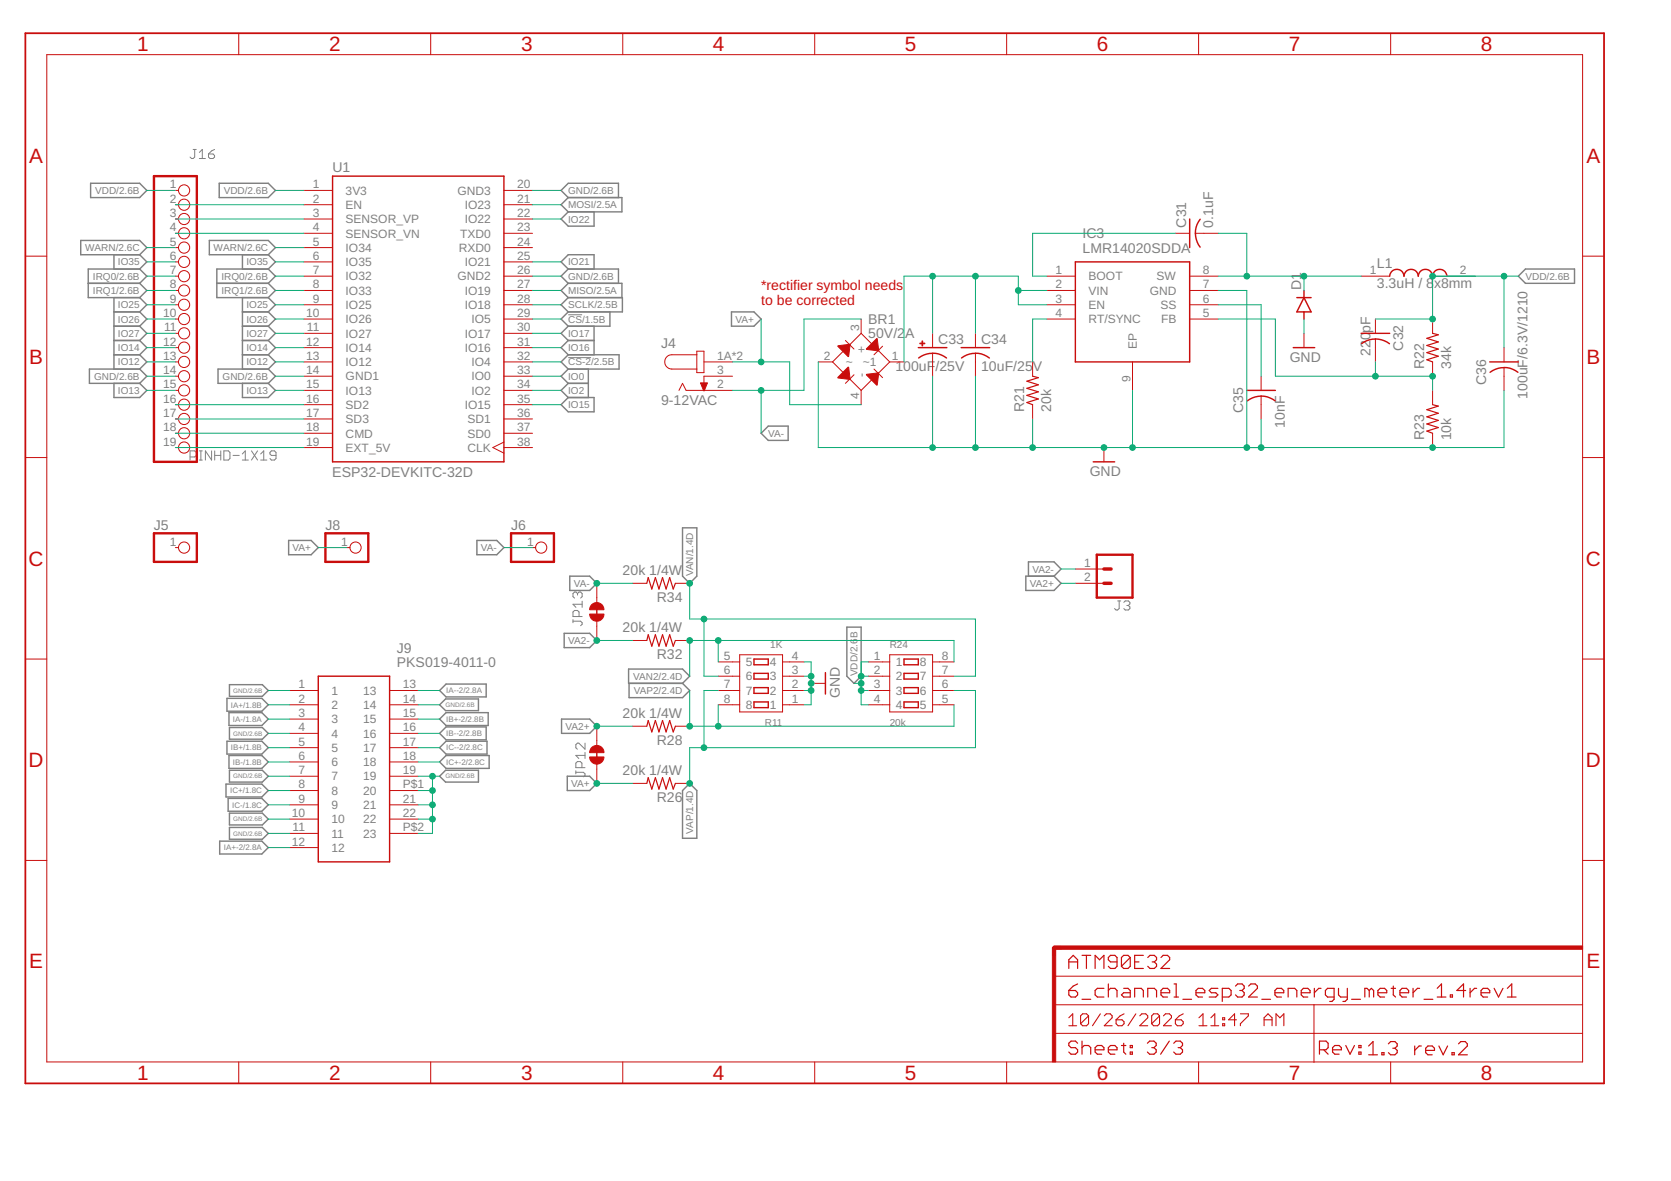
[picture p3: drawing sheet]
<svg xmlns="http://www.w3.org/2000/svg" width="297mm" height="210mm" viewBox="0 0 297 210" stroke-linecap="round" stroke-linejoin="round" font-family="sans-serif">
<g fill="none" stroke="#808080" stroke-width=".18">
<path d="M34.3 26.6h.6M34.6 26.6v1.3l-.3 .3h-.2l-.3-.3M35.4 28.2h1.1M35.4 27.1l.6-.5v1.6M37.1 27.4h.8l.2 .2v.3l-.2 .3h-.6l-.2-.3zM38.1 26.6l-.5 .2-.5 .6M101 55.9h2.5M101 63.6h4.1M33.8 81.2h.8l.3-.3v-.5l-.3-.3h-.8v1.7M35.4 80.1h.6M35.4 81.8h.6M35.7 80.1v1.7"/>
<path d="M37.6 80.1v1.7l-1.1-1.7v1.7M38.2 80.1v1.7M38.2 80.9h1M39.2 80.1v1.7M39.8 80.1h.8l.3 .3v1.1l-.3 .3h-.8zM41.4 80.9h1.1M43.1 81.8h1.1M43.1 80.7l.5-.6v1.7M44.7 80.1l1.1 1.7M45.8 80.1l-1.1 1.7M46.3 81.8h1.1M46.3 80.7l.6-.6v1.7"/>
<path d="M49.1 80.9h-.9l-.2-.2v-.3l.2-.3h.6l.3 .3v1.1l-.3 .3h-.6l-.2-.3M101.9 110.4h1.3l.3 .3v.3l-.3 .2M101.9 110.1v.6M102.7 105.5l.2-.3h.3l.3 .3v.5l-.3 .3M102.7 105.5l-.3-.3h-.3l-.2 .3v.5l.2 .3M102.7 105.5v.3M102.9 109.6v-.8l-.2-.3h-.6l-.2 .3v.8h1.6M103.5 106.8v1.1M103.5 107.4h-1.6l.5 .5M198.7 106.8h.5M198.9 106.8v1.4l-.2 .2h-.3l-.3-.2M199.8 107.1l.2-.3h.6l.3 .3v.2l-.3 .3"/>
<path d="M200.3 107.6h.3M200.6 107.6l.3 .3v.3l-.3 .2h-.6l-.2-.2M102.4 137.3h1.3l.3 .2v.3l-.3 .3M102.4 137v.5M103.4 136.4v-.8l-.2-.2h-.6l-.2 .2v.8h1.6M104 132.1v1.1l-1.1-1.1h-.3l-.2 .3v.5l.2 .3M104 133.7v1.1M104 134.3h-1.6l.5 .5"/>
</g>
<g fill="none" stroke="#808080" stroke-width=".25">
<path d="M16.1 32.6h8.7l1.3 1.2-1.3 1.3h-8.7zM39 32.6h8.7l1.3 1.2-1.3 1.3h-8.7zM101 35.1l-1.3-1.3 1.3-1.2h8.9v2.5M101 35.1h9.6v2.6h-9.6M101 35.1l-1.3 1.3 1.3 1.3M101 37.7l-1.3 1.2 1.3 1.3h4.6v-2.5M14.4 42.7h10.4l1.3 1.3-1.3 1.3h-10.4zM15.7 50.4h9.1M20.3 55.4h4.5M20.3 58h4.5M20.3 45.3v2.5M20.3 52.9v12.7"/>
<path d="M24.8 47.8h-9.1v5.1h9.1M24.8 47.8l1.3 1.3-1.3 1.3M24.8 50.4l1.3 1.2-1.3 1.3M24.8 52.9l1.3 1.3-1.3 1.2M24.8 55.4l1.3 1.3-1.3 1.3M24.8 58l1.3 1.2-1.3 1.3M24.8 45.3l1.3 1.2-1.3 1.3M37.2 42.7h10.5l1.3 1.3-1.3 1.3h-10.5zM38.5 50.4h9.2M43.1 55.4h4.6M43.1 58h4.6M43.1 45.3v2.5"/>
<path d="M43.1 52.9v12.7M47.7 47.8h-9.2v5.1h9.2M47.7 47.8l1.3 1.3-1.3 1.3M47.7 50.4l1.3 1.2-1.3 1.3M47.7 52.9l1.3 1.3-1.3 1.2M47.7 55.4l1.3 1.3-1.3 1.3M47.7 58l1.3 1.2-1.3 1.3M47.7 45.3l1.3 1.2-1.3 1.3M101 47.8h8.9v2.6M101 47.8l-1.3 1.3 1.3 1.3M101 50.4h9.6v2.5M101 50.4l-1.3 1.2 1.3 1.3"/>
<path d="M101 52.9h9.6v2.5h-9.6M101 52.9l-1.3 1.3 1.3 1.2M101 47.8l-1.3-1.3 1.3-1.2h4.6v2.5M101 58l-1.3 1.2 1.3 1.3M101 55.4l-1.3 1.3 1.3 1.3M105.6 58v5.1M108.4 55.4v2.6h-7.4M130 55.4h4l1.3 1.3-1.3 1.3h-4zM269.9 49.1l1.3-1.3h8.7v2.6h-8.7zM20.3 60.5h4.5M20.3 63.1h4.5M20.3 68.1v2.6h4.5l1.3-1.3-1.3-1.3"/>
<path d="M24.8 65.6h-8.9v2.5h8.9M24.8 65.6l1.3 1.3-1.3 1.2M24.8 63.1l1.3 1.2-1.3 1.3M24.8 60.5l1.3 1.3-1.3 1.3M43.1 60.5h4.6M43.1 63.1h4.6M43.1 68.1v2.6h4.6l1.3-1.3-1.3-1.3M47.7 65.6l1.3 1.3-1.3 1.2M47.7 65.6h-8.9v2.5h8.9M47.7 63.1l1.3 1.2-1.3 1.3M47.7 60.5l1.3 1.3-1.3 1.3M101 68.1h3.6"/>
<path d="M101 63.1h9v2.5h-9M101 65.6l-1.3 1.3 1.3 1.2M101 60.5h4.6M101 70.7h4.6v2.5h-4.6l-1.3-1.3zM101 60.5l-1.3 1.3 1.3 1.3M101 68.1l-1.3 1.3 1.3 1.3M101 63.1l-1.3 1.2 1.3 1.3M104.6 65.6v5.1M135.3 77l1.3-1.3h3.5v2.6h-3.5zM51.3 96.1h4l1.3 1.2-1.3 1.3h-4zM84.8 96.1h3.5l1.3 1.2-1.3 1.3h-3.5zM121.3 93.8h2.6v8.6l-1.3 1.3-1.3-1.3z"/>
<path d="M100.3 112.6h4.5l1.3 1.2-1.3 1.3h-4.5zM101.3 102.4h3.5l1.3 1.3-1.3 1.2h-3.5zM111.7 118.9h9.6l1.3 1.3-1.3 1.3h-9.6zM150.5 111.5h2.6v8.7l-1.3 1.3-1.3-1.3zM182.4 102.4h5l1.2 1.3-1.2 1.2h-5zM182.8 102.4v-2.5h4.6l1.2 1.2-1.2 1.3M40.2 139.4h6.3l1.2 1.1-1.2 1.1h-6.3zM40.3 131.7h6.2l1.2 1.2-1.2 1.1h-6.2zM40.3 124.1h6.2l1.2 1.2-1.2 1.1h-6.2zM40.7 126.7h5.8l1.2 1.1-1.2 1.1h-5.8zM40.7 134.3h5.8l1.2 1.1-1.2 1.2h-5.8zM40.8 129.3h5.8l1.1 1-1.1 1.1h-5.8z"/>
<path d="M40.8 121.7h5.8l1.1 1-1.1 1.1h-5.8zM40.8 136.9h5.8l1.1 1.1-1.1 1h-5.8zM78.1 138l1.1-1.1h5.8v2.1h-5.8zM78.1 125.3l1.1-1.1h5.8v2.1h-5.8zM78.1 127.8l1.2-1.1h7.5v2.2h-7.5zM78.1 135.4l1.2-1.1h7.7v2.3h-7.7zM78.1 122.7l1.2-1.1h7.1v2.3h-7.1zM78.1 130.3l1.2-1.1h7.1v2.3h-7.1zM78.1 132.9l1.2-1.2h7.3v2.3h-7.3zM99.8 127.8h5l1.3 1.3-1.3 1.2h-5zM100.8 138h4l1.3 1.2-1.3 1.3h-4zM111.8 121.5v2.5h9.5l1.3-1.3-1.3-1.2"/>
<path d="M122.6 139.2l1.3 1.3v8.5h-2.6v-8.5zM39.1 149.5h7.4l1.2 1.1-1.2 1.2h-7.4zM40.6 141.9h5.9l1.2 1.1-1.2 1.2h-5.9zM40.8 144.5h5.8l1.1 1.1-1.1 1h-5.8zM40.8 147.1h5.8l1.1 1-1.1 1.1h-5.8z"/>
</g>
<g fill="none" stroke="#c90d0c" stroke-width=".21">
<path d="M254.7 59.2l1 .3-2.1 .6 2.1 .7-2.1 .6 2.1 .6-2.1 .7 2.1 .6-2.1 .6 1.1 .4M183.6 66.9l1 .2-2.1 .7 2.1 .6-2.1 .6 2.1 .6-2.1 .7 2.1 .6-2.1 .6 1.1 .4M254.7 71.9l1 .3-2.1 .6 2.1 .6-2.1 .7 2.1 .6-2.1 .7 2.1 .6-2.1 .6 1.1 .4M115 113.8l.2-1 .7 2.1 .6-2.1 .6 2.1 .7-2.1 .6 2.1 .6-2.1 .7 2.1 .4-1.1M115 103.7l.2-1 .7 2 .6-2 .6 2 .7-2 .6 2 .6-2 .7 2 .4-1M115 139.2l.2-1 .7 2.1 .6-2.1 .6 2.1 .7-2.1 .6 2.1 .6-2.1 .7 2.1 .4-1.1M115 129.1l.2-1 .7 2 .6-2 .6 2 .7-2 .6 2 .6-2 .7 2 .4-1M190 172.1v-1.5l.8-.8 .8 .8v1.5M190 176h1.2l.4 .4v.4l-.4 .4h-.8l-.4-.4zM190 171h1.6M191.6 174.9l-.8 .4-.8 .7M192.3 177.6h1.6"/>
<path d="M192.3 169.8h1.6M193.1 169.8v2.3M194.7 172.1v-2.3l.8 .8 .7-.8v2.3M196.2 175.7h-1.1l-.4 .3v.8l.4 .4h1.1M197 176l.4-.3h.8l.4 .3v1.2M197 174.9v2.3M198.6 171h-1.2l-.4-.4v-.4l.4-.4h.8l.4 .4v1.5l-.4 .4h-.8l-.4-.4M199.7 175.7h.8l.4 .3v1.2h-1.2l-.4-.4 .4-.4h1.2M200.9 170.2v1.5l-.4 .4h-.8l-.4-.4M200.9 170.2l-.4-.4h-.8l-.4 .4v1.5M200.9 170.2l-1.6 1.5M201.7 177.2v-1.5h1.2l.3 .3v1.2"/>
<path d="M201.7 171h.8M203.2 169.8h-1.5v2.3h1.5M204 177.2v-1.5h1.2l.4 .3v1.2M204 170.2l.4-.4h.8l.4 .4v.4l-.4 .4M204.8 171h.4M205.2 171l.4 .4v.3l-.4 .4h-.8l-.4-.4M206.4 176.4h1.5v-.4l-.4-.3h-.7l-.4 .3v.8l.4 .4h.7M206.4 170.2l.4-.4h.7l.4 .4v.4l-1.5 1.5h1.5M208.7 177.2h.8M208.7 174.9h.4v2.3M210.3 177.6h1.5M212.6 176.4h1.6v-.4l-.4-.3h-.8l-.4 .3v.8l.4 .4h.8"/>
<path d="M216.5 175.7h-1.2l-.4 .3 .4 .4h.8l.4 .4-.4 .4h-1.2M217.3 177.2h1.1l.4-.4v-.8l-.4-.3h-1.1v2.3M219.6 175.3l.4-.4h.8l.4 .4v.4l-.4 .3M220.4 176h.4M220.8 176l.4 .4v.4l-.4 .4h-.8l-.4-.4M222 175.3l.4-.4h.7l.4 .4v.4l-1.5 1.5h1.5M224.3 177.6h1.5M226.6 176.4h1.6v-.4l-.4-.3h-.8l-.4 .3v.8l.4 .4h.8M229 177.2v-1.5h1.1l.4 .3v1.2M231.3 176.4h1.6v-.4l-.4-.3h-.8l-.4 .3v.8l.4 .4h.8M233.6 175.7v1.5M234.8 175.7h-.4l-.8 .7"/>
<path d="M237.2 177.2h-1.2l-.4-.4v-.8l.4-.3h1.2v1.9l-.4 .4h-.4M237.9 175.7v1.1l.4 .4h1.2M239.5 175.7v1.9l-.4 .4h-.4M240.3 177.6h1.5M243.4 176l-.4-.3h-.4v1.5M243.4 176v1.2M243.4 176l.4-.3 .4 .3v1.2M244.9 176.4h1.6v-.4l-.4-.3h-.8l-.4 .3v.8l.4 .4h.8M247.3 175.7h.8M247.7 175.3v1.5l.4 .4M248.9 176.4h1.5v-.4l-.4-.3h-.8l-.3 .3v.8l.3 .4h.8M251.2 175.7v1.5"/>
<path d="M252.3 175.7h-.3l-.8 .7M253.1 177.6h1.6M255.5 177.2h1.5M255.5 175.7l.7-.8v2.3M257.8 176.8h.4v.4h-.4zM260.5 176h-1.5l1.2-1.1v2.3M261.3 175.7v1.5M262.5 175.7h-.4l-.8 .7M263.3 176.4h1.5v-.4l-.4-.3h-.7l-.4 .3v.8l.4 .4h.7M265.6 175.7l.8 1.5 .8-1.5M267.9 177.2h1.6M267.9 175.7l.8-.8v2.3"/>
<path d="M191.6 185.4l-.4-.4h-.8l-.4 .4v.4l.4 .4h.8l.4 .4v.4l-.4 .4h-.8l-.4-.4M192.3 186.2l.4-.4h.8l.4 .4v1.2M192.3 185v2.4M194.7 186.6h1.5v-.4l-.4-.4h-.7l-.4 .4v.8l.4 .4h.7M197 186.6h1.6v-.4l-.4-.4h-.8l-.4 .4v.8l.4 .4h.8M199.3 185.8h.8M199.7 185.4v1.6l.4 .4M200.9 185.8h.4v.4h-.4zM200.9 187h.4v.4h-.4zM204 185.4l.4-.4h.7l.4 .4v.4l-.4 .4M204.7 186.2h.4M205.1 186.2l.4 .4v.4l-.4 .4h-.7l-.4-.4"/>
<path d="M207.9 185l-1.6 2.4M208.6 185.4l.4-.4h.8l.4 .4v.4l-.4 .4M209.4 186.2h.4M209.8 186.2l.4 .4v.4l-.4 .4h-.8l-.4-.4M234.5 186.6h1.2l.4-.4v-.8l-.4-.4h-1.2v2.4M235.3 186.6l.8 .8M236.9 186.6h1.5v-.4l-.4-.4h-.7l-.4 .4v.8l.4 .4h.7M239.2 185.8l.8 1.6 .8-1.6M241.6 185.8h.3v.4h-.3zM241.6 187h.3v.4h-.3zM243.3 185.9l.8-.8v2.4M243.3 187.5h1.6"/>
<path d="M245.6 187.1h.4v.4h-.4zM246.8 185.5l.4-.4h.8l.4 .4v.4l-.4 .4M247.6 186.3h.4M248 186.3l.4 .4v.4l-.4 .4h-.8l-.4-.4M251.5 185.9v1.6M252.6 185.9h-.3l-.8 .8M253.4 186.7h1.6v-.4l-.4-.4h-.8l-.4 .4v.8l.4 .4h.8M255.8 185.9l.7 1.6 .8-1.6M258.1 187.1h.4v.4h-.4zM259.3 185.5l.4-.4h.8l.3 .4v.4l-1.5 1.6h1.5"/>
</g>
<g fill="none" stroke="#c90d0c" stroke-width=".19">
<path d="M190 180.9l.7-.7v2.1M190 182.3h1.4M193.5 180.6v1.3l-.4 .4h-.7l-.3-.4M193.5 180.6l-.4-.4h-.7l-.3 .4v1.3M193.5 180.6l-1.4 1.3M195.6 180.2l-1.4 2.1M196.3 180.6l.4-.4h.7l.3 .4v.3l-1.4 1.4h1.4M198.4 181.3h1.1l.3 .3v.3l-.3 .4h-.7l-.4-.4zM199.8 180.2l-.7 .4-.7 .7M201.9 180.2l-1.4 2.1M202.6 180.6l.4-.4h.7l.3 .4v.3l-1.4 1.4h1.4M206.1 180.6v1.3l-.3 .4h-.7l-.4-.4"/>
<path d="M206.1 180.6l-.3-.4h-.7l-.4 .4v1.3M206.1 180.6l-1.4 1.3M206.8 180.6l.4-.4h.7l.3 .4v.3l-1.4 1.4h1.4M208.9 181.3h1.1l.3 .3v.3l-.3 .4h-.7l-.4-.4zM210.3 180.2l-.7 .4-.7 .7M213.1 182.3h1.4M213.1 180.9l.7-.7v2.1M215.2 182.3h1.4M215.2 180.9l.7-.7v2.1M217.3 181.9h.4v.4h-.4zM217.3 180.9h.4v.4h-.4zM219.8 181.3h-1.4l1.1-1.1v2.1"/>
<path d="M220.5 180.2h1.4v.4l-1.4 1.3v.4M224.7 181.3h1.4M224.7 182.3v-1.4l.7-.7 .7 .7v1.4M226.8 182.3v-2.1l.7 .7 .7-.7v2.1"/>
</g>
<g fill="#c90d0c" stroke="#c90d0c" stroke-width=".18">
<path d="M187.1 168.4h.6v20.3h-.6z"/>
<path d="M187.3 168.1h94v.6h-94z"/>
<path d="M163.5 61h.9v.1h-.9z"/>
<path d="M163.9 60.6h.1v.9h-.1z"/>
</g>
<g fill="none" stroke="#c90d0c" stroke-width=".18">
<path d="M8.3 9.7h273v179h-273zM42.4 5.9v3.8M76.6 5.9v3.8M110.7 5.9v3.8M144.8 5.9v3.8M178.9 5.9v3.8M213.1 5.9v3.8M247.2 5.9v3.8M31.2 33.8h.5M31.2 36.4h.5M31.2 38.9h.5M54 33.8h5.1"/>
<path d="M54 36.4h5.1M54 38.9h5.1M89.6 33.8h5.1M89.6 36.4h5.1M89.6 38.9h5.1M4.5 45.5h3.8M31.2 41.5h.5M31.2 44h.5M31.2 46.5h.5M31.2 49.1h.5M31.2 51.6h.5M31.2 54.2h.5"/>
<path d="M31.2 56.7h.5M31.2 59.2h.5M54 41.5h5.1M54 44h5.1M54 46.5h5.1M54 49.1h5.1M54 51.6h5.1M54 54.2h5.1M54 56.7h5.1M54 59.2h5.1M89.6 41.5h5.1M89.6 44h5.1"/>
<path d="M89.6 46.5h5.1M89.6 49.1h5.1M89.6 51.6h5.1M89.6 54.2h5.1M89.6 56.7h5.1M89.6 59.2h5.1M153.1 56.7v2.5M153.1 59.2l-5.1 5.1M153.1 59.2l5.1 5.1M165.8 59.2v2.6M173.4 59.2v2.6M186.1 49.1h5.1"/>
<path d="M186.1 51.6h5.1M186.1 54.2h5.1M186.1 56.7h5.1M208.9 41.5h2.6M211.5 49.1h5.1M211.5 51.6h5.1M211.5 54.2h5.1M211.5 56.7h5.1M212.5 41.5h4.1M231.8 59.2v2.6M242 49.1h5M244.5 56.7v2.5"/>
<path d="M254.7 56.7v2.5M257.2 49.1h5.1M281.3 45.5h3.8M31.2 61.8h.5M31.2 64.3h.5M31.2 66.9h.5M31.2 69.4h.5M31.2 71.9h.5M31.2 74.5h.5M31.2 77h.5M31.2 79.5h.5M54 61.8h5.1"/>
<path d="M54 64.3h5.1M54 66.9h5.1M54 69.4h5.1M54 71.9h5.1M54 74.5h5.1M54 77h5.1M54 79.5h5.1M89.6 61.8h5.1M89.6 64.3h5.1M89.6 66.9h5.1M89.6 69.4h5.1M89.6 71.9h5.1"/>
<path d="M89.6 74.5h5.1M89.6 77h5.1M89.6 79.5h5.1M89.6 78.6l-2 .9 2 1M120.7 69.4l.6-1.3 .7 1.3h8.2M123.9 63.1h-4.5a1.27 1.27 0 0 0-1.2 1.2 1.27 1.27 0 0 0 1.2 1.3h4.5M123.9 62.4h1.2v3.8h-1.2zM125.1 64.3h5.1M130.2 66.9h-5.1v2.5M145.5 64.3h2.5M148 64.3l5.1 5.1M150.3 60.5l1.5 1.5"/>
<path d="M151.8 66.6l-1.5 1.5M153.1 69.4v2.5M155.4 65.6l1.5 1.5M156.9 61.5l-1.5 1.6M158.2 64.3h2.5M158.2 64.3l-5.1 5.1M165.8 62.8v4.1M173.4 62.8v4.1M183.6 64.3v2.6M183.6 71.9v2.6M196.2 79.5v2.6M201.3 64.3v5.1"/>
<path d="M224.2 66.9v2.5M224.2 70.4v4.1M244.5 60.3v4M254.7 64.3v2.6M254.7 69.4v2.5M254.7 77v2.5M267.4 61.8v2.5M267.4 65.3v4.1M4.5 81.3h3.8M31.2 97.3h.5M61.7 97.3h.5M94.7 97.3h.5"/>
<path d="M281.3 81.3h3.8M4.5 117.1h3.8M106.1 103.7v3.4M106.1 110.4v3.4M112.4 113.8h2.6M112.4 103.7h2.6M120.1 113.8h2.5M120.1 103.7h2.5M127.7 117.6h3.8M131.5 116.4h7.6v10.1h-7.6zM139.1 117.6h3.8M154.3 117.6h3.9"/>
<path d="M158.2 116.4h7.6v10.1h-7.6zM165.8 117.6h3.8M191.2 103.7h5M191.2 101.1h5M281.3 117.1h3.8M51.5 125.3h5.1M51.5 122.7h5.1M51.5 127.8h5.1M51.5 130.3h5.1M51.5 132.9h5.1M51.5 135.4h5.1M51.5 138h5.1"/>
<path d="M69.3 125.3h5M69.3 122.7h5M69.3 127.8h5M69.3 130.3h5M69.3 132.9h5M69.3 135.4h5M69.3 138h5M106.1 129.1v3.4M106.1 135.8v3.4M112.4 139.2h2.6M112.4 129.1h2.6M120.1 139.2h2.5"/>
<path d="M120.1 129.1h2.5M127.7 125.3h3.8M127.7 122.7h3.8M127.7 120.2h3.8M139.1 125.3h3.8M139.1 122.7h3.8M139.1 120.2h3.8M144.2 121.5h2.5M154.3 125.3h3.9M154.3 122.7h3.9M154.3 120.2h3.9M165.8 125.3h3.8"/>
<path d="M165.8 122.7h3.8M165.8 120.2h3.8M4.5 152.9h3.8M51.5 140.5h5.1M51.5 143h5.1M51.5 145.6h5.1M51.5 148.1h5.1M51.5 150.6h5.1M69.3 140.5h5M69.3 143h5M69.3 145.6h5M69.3 148.1h5"/>
<path d="M281.3 152.9h3.8M187.4 178.6h93.9M187.4 173.5h93.9M233.6 178.6v10.2M42.4 188.7v3.9M76.6 188.7v3.9M110.7 188.7v3.9M144.8 188.7v3.9M178.9 188.7v3.9M187.4 183.7h93.9M213.1 188.7v3.9M247.2 188.7v3.9"/>
<circle cx="32.7" cy="38.9" r=".99"/>
<circle cx="32.7" cy="36.4" r=".99"/>
<circle cx="32.7" cy="33.8" r=".99"/>
<circle cx="32.7" cy="41.5" r=".99"/>
<circle cx="32.7" cy="59.2" r=".99"/>
<circle cx="32.7" cy="54.2" r=".99"/>
<circle cx="32.7" cy="56.7" r=".99"/>
<circle cx="32.7" cy="44" r=".99"/>
<circle cx="32.7" cy="46.5" r=".99"/>
<circle cx="32.7" cy="51.6" r=".99"/>
<circle cx="32.7" cy="49.1" r=".99"/>
<circle cx="32.7" cy="74.5" r=".99"/>
<circle cx="32.7" cy="66.9" r=".99"/>
<circle cx="32.7" cy="71.9" r=".99"/>
<circle cx="32.7" cy="64.3" r=".99"/>
<circle cx="32.7" cy="69.4" r=".99"/>
<circle cx="32.7" cy="61.8" r=".99"/>
<circle cx="32.7" cy="77" r=".99"/>
<circle cx="32.7" cy="79.5" r=".99"/>
<circle cx="32.7" cy="97.3" r=".99"/>
<circle cx="63.2" cy="97.3" r=".99"/>
<circle cx="96.2" cy="97.3" r=".99"/>
</g>
<path d="M196.2 103.7h1.3M196.2 101.1h1.3M188.6 168.4h-1.2v1.3" fill="none" stroke="#c90d0c" stroke-width=".61"/>
<path d="M4.5 5.9h280.6v186.7h-280.6z" fill="none" stroke="#c90d0c" stroke-width=".32"/>
<g fill="none" stroke="#c90d0c" stroke-width=".25">
<path d="M59.1 31.3h30.5v50.8h-30.5zM211.5 38.9v5.1M213.3 39a4 4 0 0 0 0 4.9M191.2 46.5h20.3v17.8h-20.3zM230.5 52.9h2.6M231.8 52.9l1.3 2.5h-2.6zM231.8 51.6v1.3M231.8 55.4v1.3M242 59.2h5M247 49.1a1.27 1.27 0 0 1 1.3-1.2 1.27 1.27 0 0 1 1.3 1.2 1.27 1.27 0 0 1 1.2-1.2 1.27 1.27 0 0 1 1.3 1.2 1.27 1.27 0 0 1 1.3-1.2 1.27 1.27 0 0 1 1.3 1.2 1.27 1.27 0 0 1 1.2-1.2 1.27 1.27 0 0 1 1.3 1.2M163.2 61.8h5.1M163.3 63.6a4 4 0 0 1 5 0"/>
<path d="M170.9 61.8h5M170.9 63.6a4 4 0 0 1 5 0M221.6 69.4h5.1M221.7 71.2a4 4 0 0 1 5 0M229.9 61.8h3.8M242 61.1a4 4 0 0 1 5 0M264.8 64.3h5.1M264.9 66.2a4 4 0 0 1 4.9 0M194.3 82.1h3.8M106.1 107.7v1.8M134 117.1h2.6v1.1h-2.6zM134 119.7h2.6v1h-2.6z"/>
<path d="M146.7 119.5v3.9M160.7 119.7h2.5v1h-2.5zM160.7 117.1h2.5v1.1h-2.5zM56.6 120.2h12.7v33h-12.7zM106.1 133.4v1.8M134 124.8h2.6v1h-2.6zM134 122.2h2.6v1h-2.6zM160.7 124.8h2.5v1h-2.5zM160.7 122.2h2.5v1h-2.5z"/>
</g>
<path d="M27.4 31.3h7.6v50.8h-7.6zM27.4 94.8h7.6v5.1h-7.6zM57.8 94.8h7.7v5.1h-7.7zM90.8 94.8h7.7v5.1h-7.7zM195 98.6h6.3v7.6h-6.3z" fill="none" stroke="#c90d0c" stroke-width=".42"/>
<g fill="#c90d0c" stroke="#c90d0c" stroke-width=".18">
<path d="M124.5 68h1.3l-.6 1.5h-.1z" fill-rule="evenodd"/>
<path d="M106.1 134.5h1.3a1.26 1.26 0 0 1-1.3 1.3z" fill-rule="evenodd"/>
<path d="M104.8 134.5h1.3v1.3a1.26 1.26 0 0 1-1.3-1.3z" fill-rule="evenodd"/>
<path d="M105.2 132.8a1.27 1.27 0 0 1 1.4-.2 1.27 1.27 0 0 1 .8 1.2h-2.6l.1-.5z" fill-rule="evenodd"/>
<path d="M149 61.5l2.1-.3-.2 2.2z" fill-rule="evenodd"/>
<path d="M154 62l1.9-1.8 .3 2.2z" fill-rule="evenodd"/>
<path d="M148.9 67.1l2-1.8 .2 2.2z" fill-rule="evenodd"/>
<path d="M154 66.5l2.2-.2-.3 2.1z" fill-rule="evenodd"/>
<path d="M105.2 107.5l.5-.3 .4-.1v1.3h-1.3l.1-.5z" fill-rule="evenodd"/>
<path d="M106.1 107.1a1.23 1.23 0 0 1 1.3 1.3h-1.3z" fill-rule="evenodd"/>
<path d="M104.8 109.1h2.6a1.27 1.27 0 0 1-1.3 1.3 1.27 1.27 0 0 1-1.3-1.3z" fill-rule="evenodd"/>
</g>
<g fill="none" stroke="#0dab76" stroke-width=".18">
<path d="M26.1 33.8h5.1M31.2 36.4h22.8M31.2 38.9h22.8M49 33.8h5M94.7 33.8h5M94.7 36.4h5M94.7 38.9h5M26.1 49.1h5.1M26.1 51.6h5.1M26.1 54.2h5.1M26.1 56.7h5.1M26.1 44h5.1"/>
<path d="M26.1 59.2h5.1M26.1 46.5h5.1M31.2 41.5h22.8M49 49.1h5M49 51.6h5M49 54.2h5M49 56.7h5M49 44h5M49 59.2h5M49 46.5h5M94.7 49.1h5M94.7 51.6h5"/>
<path d="M94.7 54.2h5M94.7 56.7h5M94.7 59.2h5M94.7 46.5h5M135.3 56.7v7.6M153.1 56.7h-10.2v12.7h-12.7M165.8 49.1v10.1M173.4 49.1v10.1M181 51.6h5.1M186.1 54.2h-5.1v-5.1h-20.3v15.2M186.1 56.7h-2.5v7.6M208.9 41.5h-25.3v7.6h2.5"/>
<path d="M216.6 49.1h25.4M216.6 56.7h10.1v10.2h28v2.5M216.6 51.6h5v27.9M216.6 41.5h5v7.6M216.6 54.2h7.6v12.7M231.8 49.1v2.5M231.8 56.7v2.5M267.4 49.1v12.7M269.9 49.1h-15.2v7.6h-10.2M26.1 66.9h5.1M26.1 61.8h5.1M26.1 69.4h5.1"/>
<path d="M26.1 64.3h5.1M31.2 79.5h22.8M31.2 71.9h22.8M31.2 74.5h22.8M31.2 77h22.8M49 66.9h5M49 61.8h5M49 69.4h5M49 64.3h5M94.7 66.9h5M94.7 61.8h5M94.7 69.4h5"/>
<path d="M94.7 64.3h5M94.7 71.9h5M130.2 64.3h10.2v7.6h12.7M135.3 69.4v7.6M145.5 64.3v15.2h121.9v-10.1M165.8 66.9v12.6M173.4 66.9v12.6M183.6 74.5v5M201.3 69.4v10.1M224.2 74.5v5M244.5 64.3v2.6M56.6 97.3h5.1"/>
<path d="M89.6 97.3h5.1M106.1 103.7h6.3M106.1 113.8h6.3M122.6 103.7v6.3h50.8v10.2h-3.8M125.1 110v10.2h2.6M127.7 113.8v3.8M142.9 117.6h1.3v7.7h-1.3M154.3 117.6h-1.2v7.7h1.2M169.6 117.6v-3.8h-47v6.4M188.6 103.7h2.6M188.6 101.1h2.6M47.7 125.3h3.8"/>
<path d="M47.7 122.7h3.8M47.7 130.3h3.8M47.7 138h3.8M47.7 132.9h3.8M47.7 127.8h3.8M47.7 135.4h3.8M74.3 125.3h3.8M74.3 122.7h3.8M74.3 130.3h3.8M74.3 138h3.8M74.3 132.9h3.8M74.3 127.8h3.8"/>
<path d="M74.3 135.4h3.8M76.9 138v10.1h-2.6M106.1 129.1h6.3M106.1 139.2h6.3M122.6 122.7v6.4h47v-3.8M127.7 122.7h-2.6v10.2M127.7 125.3v3.8M142.9 122.7h1.3M142.9 120.2h1.3M151.8 121.5h1.3M153.1 122.7h1.2M153.1 120.2h1.2"/>
<path d="M169.6 122.7h3.8v10.2h-50.8v6.3M47.7 148.1h3.8M47.7 145.6h3.8M47.7 140.5h3.8M47.7 143h3.8M47.7 150.6h3.8M74.3 145.6h2.6M74.3 140.5h2.6M74.3 143h2.6"/>
</g>
<g fill="#0dab76" stroke="#0dab76" stroke-width=".18">
<circle cx="173.4" cy="79.5" r=".51"/>
<circle cx="165.8" cy="79.5" r=".51"/>
<circle cx="183.6" cy="79.5" r=".51"/>
<circle cx="196.2" cy="79.5" r=".51"/>
<circle cx="201.3" cy="79.5" r=".51"/>
<circle cx="221.6" cy="79.5" r=".51"/>
<circle cx="254.7" cy="79.5" r=".51"/>
<circle cx="224.2" cy="79.5" r=".51"/>
<circle cx="144.2" cy="122.7" r=".51"/>
<circle cx="144.2" cy="120.2" r=".51"/>
<circle cx="144.2" cy="121.5" r=".51"/>
<circle cx="76.9" cy="138" r=".51"/>
<circle cx="76.9" cy="140.5" r=".51"/>
<circle cx="76.9" cy="143" r=".51"/>
<circle cx="76.9" cy="145.6" r=".51"/>
<circle cx="254.7" cy="56.7" r=".51"/>
<circle cx="254.7" cy="49.1" r=".51"/>
<circle cx="267.4" cy="49.1" r=".51"/>
<circle cx="153.1" cy="120.2" r=".51"/>
<circle cx="153.1" cy="122.7" r=".51"/>
<circle cx="153.1" cy="121.5" r=".51"/>
<circle cx="122.6" cy="129.1" r=".51"/>
<circle cx="127.7" cy="129.1" r=".51"/>
<circle cx="135.3" cy="64.3" r=".51"/>
<circle cx="106.1" cy="139.2" r=".51"/>
<circle cx="122.6" cy="139.2" r=".51"/>
<circle cx="125.1" cy="132.9" r=".51"/>
<circle cx="165.8" cy="49.1" r=".51"/>
<circle cx="173.4" cy="49.1" r=".51"/>
<circle cx="181" cy="51.6" r=".51"/>
<circle cx="221.6" cy="49.1" r=".51"/>
<circle cx="231.8" cy="49.1" r=".51"/>
<circle cx="254.7" cy="66.9" r=".51"/>
<circle cx="244.5" cy="66.9" r=".51"/>
<circle cx="135.3" cy="69.4" r=".51"/>
<circle cx="106.1" cy="103.7" r=".51"/>
<circle cx="106.1" cy="113.8" r=".51"/>
<circle cx="106.1" cy="129.1" r=".51"/>
<circle cx="122.6" cy="103.7" r=".51"/>
<circle cx="125.1" cy="110" r=".51"/>
<circle cx="122.6" cy="113.8" r=".51"/>
<circle cx="127.7" cy="113.8" r=".51"/>
</g>
<g font-size="3.7" fill="#c90d0c">
<text x="24.4" y="9.1">1</text>
<text x="58.5" y="9.1">2</text>
<text x="92.6" y="9.1">3</text>
<text x="126.7" y="9.1">4</text>
<text x="160.9" y="9.1">5</text>
<text x="195" y="9.1">6</text>
<text x="229.1" y="9.1">7</text>
<text x="263.2" y="9.1">8</text>
<text x="5.2" y="28.9">A</text>
<text x="282" y="28.9">A</text>
<text x="5.2" y="64.7">B</text>
<text x="282" y="64.7">B</text>
<text x="5.1" y="100.5">C</text>
<text x="281.9" y="100.5">C</text>
<text x="5.1" y="136.3">D</text>
<text x="281.9" y="136.3">D</text>
<text x="5.2" y="172.1">E</text>
<text x="282" y="172.1">E</text>
<text x="24.4" y="191.9">1</text>
<text x="58.5" y="191.9">2</text>
<text x="92.6" y="191.9">3</text>
<text x="126.7" y="191.9">4</text>
<text x="160.9" y="191.9">5</text>
<text x="195" y="191.9">6</text>
<text x="229.1" y="191.9">7</text>
<text x="263.2" y="191.9">8</text>
</g>
<g font-size="2.5" fill="#808080">
<text x="59.1" y="30.6">U1</text>
<text x="210.8" y="40.4" transform="rotate(-90 210.8 40.4)">C31</text>
<text x="215.7" y="40.4" transform="rotate(-90 215.7 40.4)">0.1uF</text>
<text x="192.4" y="44.9">LMR14020SDDA</text>
<text x="192.4" y="42.4">IC3</text>
<text x="244.8" y="47.7">L1</text>
<text x="231.3" y="51.6" transform="rotate(-90 231.3 51.6)">D1</text>
<text x="244.8" y="51.2">3.3uH / 8</text>
<text x="254.9" y="51.2">x8mm</text>
<text x="154.3" y="57.6">BR1</text>
<text x="243.6" y="59.1" transform="rotate(-90 243.6 59.1)">pF</text>
<text x="117.5" y="61.8">J4</text>
<text x="154.3" y="60.1">50V/2</text>
<text x="159.2" y="66">100uF</text>
<text x="160.9" y="60.1">A</text>
<text x="166.3" y="66">/25V</text>
<text x="166.8" y="61.1">C33</text>
<text x="174.4" y="66">10uF/25</text>
<text x="174.4" y="61.1">C34</text>
<text x="183.6" y="66">V</text>
<text x="229.3" y="64.3">GND</text>
<text x="243.6" y="63.3" transform="rotate(-90 243.6 63.3)">220</text>
<text x="249.4" y="62.3" transform="rotate(-90 249.4 62.3)">C32</text>
<text x="253.2" y="65.6" transform="rotate(-90 253.2 65.6)">R22</text>
<text x="258" y="65.6" transform="rotate(-90 258 65.6)">34k</text>
<text x="117.5" y="71.9">9-12VAC</text>
<text x="264.2" y="68.4" transform="rotate(-90 264.2 68.4)">C36</text>
<text x="271.5" y="70.9" transform="rotate(-90 271.5 70.9)">100uF/6.3V/1210</text>
<text x="182" y="73.2" transform="rotate(-90 182 73.2)">R21</text>
<text x="186.8" y="73.2" transform="rotate(-90 186.8 73.2)">20k</text>
<text x="221" y="73.5" transform="rotate(-90 221 73.5)">C35</text>
<text x="228.4" y="76" transform="rotate(-90 228.4 76)">10nF</text>
<text x="253.2" y="78.3" transform="rotate(-90 253.2 78.3)">R23</text>
<text x="258" y="78.3" transform="rotate(-90 258 78.3)">10k</text>
<text x="59.1" y="84.7">ESP32-DEVKITC-32D</text>
<text x="193.7" y="84.6">GND</text>
<text x="27.4" y="94.2">J5</text>
<text x="57.8" y="94.2">J8</text>
<text x="90.9" y="94.2">J6</text>
<text x="110.7" y="102.2">20k 1/4W</text>
<text x="116.7" y="107">R34</text>
<text x="110.7" y="112.3">20k 1/4W</text>
<text x="70.5" y="118.5">PKS019-4011-0</text>
<text x="70.5" y="116">J9</text>
<text x="116.7" y="117.1">R32</text>
<text x="149.3" y="124" transform="rotate(-90 149.3 124)">GND</text>
<text x="110.7" y="127.5">20k 1/4W</text>
<text x="110.7" y="137.7">20k 1/4W</text>
<text x="116.7" y="132.3">R28</text>
<text x="116.7" y="142.5">R26</text>
</g>
<g font-size="2.5" fill="#c90d0c">
<text x="135.3" y="51.5">*rectifier symbol needs</text>
<text x="135.3" y="54.2">to be corrected</text>
</g>
<g font-size="2.1" fill="#808080">
<text x="30.2" y="33.5">1</text>
<text x="55.6" y="33.5">1</text>
<text x="61.4" y="34.6">3V3</text>
<text x="81.3" y="34.6">GND3</text>
<text x="91.9" y="33.5">20</text>
<text x="30.2" y="36">2</text>
<text x="30.2" y="38.6">3</text>
<text x="30.2" y="41.1">4</text>
<text x="55.6" y="36">2</text>
<text x="55.6" y="38.6">3</text>
<text x="55.6" y="41.1">4</text>
<text x="61.4" y="37.1">EN</text>
<text x="61.4" y="39.7">SENSOR_VP</text>
<text x="82.6" y="39.7">IO22</text>
<text x="82.6" y="37.1">IO23</text>
<text x="91.9" y="41.1">23</text>
<text x="91.9" y="38.6">22</text>
<text x="91.9" y="36">21</text>
<text x="30.2" y="43.6">5</text>
<text x="30.2" y="46.2">6</text>
<text x="55.6" y="43.6">5</text>
<text x="55.6" y="46.2">6</text>
<text x="61.4" y="42.2">SENSOR_VN</text>
<text x="61.4" y="44.8">IO34</text>
<text x="61.4" y="47.3">IO35</text>
<text x="81.6" y="44.8">RXD0</text>
<text x="81.8" y="42.2">TXD0</text>
<text x="82.6" y="47.3">IO21</text>
<text x="91.9" y="46.2">25</text>
<text x="91.9" y="43.6">24</text>
<text x="30.2" y="48.7">7</text>
<text x="30.2" y="51.3">8</text>
<text x="30.2" y="53.8">9</text>
<text x="55.6" y="48.7">7</text>
<text x="55.6" y="51.3">8</text>
<text x="55.6" y="53.8">9</text>
<text x="61.4" y="49.8">IO32</text>
<text x="61.4" y="52.4">IO33</text>
<text x="81.3" y="49.8">GND2</text>
<text x="82.6" y="52.4">IO19</text>
<text x="91.9" y="53.8">28</text>
<text x="91.9" y="51.3">27</text>
<text x="91.9" y="48.7">26</text>
<text x="187.6" y="48.7">1</text>
<text x="187.6" y="51.3">2</text>
<text x="187.6" y="53.8">3</text>
<text x="193.5" y="49.8">BOOT</text>
<text x="193.5" y="52.4">VIN</text>
<text x="204.4" y="52.4">GND</text>
<text x="205.6" y="49.8">SW</text>
<text x="213.8" y="48.7">8</text>
<text x="213.8" y="51.3">7</text>
<text x="213.8" y="53.8">6</text>
<text x="243.5" y="48.7">1</text>
<text x="259.5" y="48.7">2</text>
<text x="29" y="56.3">10</text>
<text x="29.2" y="58.9">11</text>
<text x="54.4" y="56.3">10</text>
<text x="54.6" y="58.9">11</text>
<text x="61.4" y="54.9">IO25</text>
<text x="61.4" y="57.5">IO26</text>
<text x="61.4" y="60">IO27</text>
<text x="82.6" y="60">IO17</text>
<text x="82.6" y="54.9">IO18</text>
<text x="83.8" y="57.5">IO5</text>
<text x="91.9" y="58.9">30</text>
<text x="91.9" y="56.3">29</text>
<text x="152.7" y="58.9" transform="rotate(-90 152.7 58.9)">3</text>
<text x="187.6" y="56.3">4</text>
<text x="193.5" y="54.9">EN</text>
<text x="193.5" y="57.5">RT/SYNC</text>
<text x="206.3" y="54.9">SS</text>
<text x="206.4" y="57.5">FB</text>
<text x="213.8" y="56.3">5</text>
<text x="29" y="61.4">12</text>
<text x="29" y="64">13</text>
<text x="54.4" y="61.4">12</text>
<text x="54.4" y="64">13</text>
<text x="61.4" y="62.5">IO14</text>
<text x="61.4" y="65.1">IO12</text>
<text x="82.6" y="62.5">IO16</text>
<text x="83.8" y="65.1">IO4</text>
<text x="91.9" y="64">32</text>
<text x="91.9" y="61.4">31</text>
<text x="127.5" y="64">1A*2</text>
<text x="146.5" y="64">2</text>
<text x="150.3" y="65.1">~</text>
<text x="153.4" y="65.1">~1</text>
<text x="153.8" y="62.8" transform="rotate(-90 153.8 62.8)">+</text>
<text x="158.5" y="64">1</text>
<text x="202.1" y="62" transform="rotate(-90 202.1 62)">EP</text>
<text x="29" y="66.5">14</text>
<text x="29" y="69">15</text>
<text x="29" y="71.6">16</text>
<text x="54.4" y="66.5">14</text>
<text x="54.4" y="69">15</text>
<text x="54.4" y="71.6">16</text>
<text x="61.4" y="67.6">GND1</text>
<text x="61.4" y="70.2">IO13</text>
<text x="83.8" y="70.2">IO2</text>
<text x="83.8" y="67.6">IO0</text>
<text x="91.9" y="71.6">35</text>
<text x="91.9" y="69">34</text>
<text x="91.9" y="66.5">33</text>
<text x="127.5" y="66.5">3</text>
<text x="127.5" y="69">2</text>
<text x="152.7" y="70.9" transform="rotate(-90 152.7 70.9)">4</text>
<text x="153.8" y="67.1" transform="rotate(-90 153.8 67.1)">-</text>
<text x="201" y="67.8" transform="rotate(-90 201 67.8)">9</text>
<text x="29" y="74.1">17</text>
<text x="29" y="76.7">18</text>
<text x="54.4" y="74.1">17</text>
<text x="54.4" y="76.7">18</text>
<text x="61.4" y="72.7">SD2</text>
<text x="61.4" y="75.2">SD3</text>
<text x="61.4" y="77.8">CMD</text>
<text x="82.6" y="72.7">IO15</text>
<text x="83.1" y="77.8">SD0</text>
<text x="83.1" y="75.2">SD1</text>
<text x="91.9" y="76.7">37</text>
<text x="91.9" y="74.1">36</text>
<text x="29" y="79.2">19</text>
<text x="54.4" y="79.2">19</text>
<text x="61.4" y="80.3">EXT_5V</text>
<text x="83.1" y="80.3">CLK</text>
<text x="91.9" y="79.2">38</text>
<text x="30.2" y="97">1</text>
<text x="60.7" y="97">1</text>
<text x="93.7" y="97">1</text>
<text x="192.7" y="100.8">1</text>
<text x="192.7" y="103.3">2</text>
<text x="128.7" y="117.3">5</text>
<text x="128.7" y="119.8">6</text>
<text x="132.6" y="118.4">5</text>
<text x="136.9" y="118.4">4</text>
<text x="140.7" y="119.8">3</text>
<text x="140.7" y="117.3">4</text>
<text x="155.3" y="117.3">1</text>
<text x="155.3" y="119.8">2</text>
<text x="159.2" y="118.4">1</text>
<text x="163.5" y="118.4">8</text>
<text x="167.4" y="119.8">7</text>
<text x="167.4" y="117.3">8</text>
<text x="53" y="122.4">1</text>
<text x="53" y="124.9">2</text>
<text x="58.9" y="123.5">1</text>
<text x="64.6" y="123.5">13</text>
<text x="71.6" y="122.4">13</text>
<text x="71.6" y="124.9">14</text>
<text x="128.7" y="122.4">7</text>
<text x="128.7" y="124.9">8</text>
<text x="132.6" y="120.9">6</text>
<text x="132.6" y="123.5">7</text>
<text x="136.9" y="123.5">2</text>
<text x="136.9" y="120.9">3</text>
<text x="140.7" y="124.9">1</text>
<text x="140.7" y="122.4">2</text>
<text x="155.3" y="122.4">3</text>
<text x="155.3" y="124.9">4</text>
<text x="159.2" y="120.9">2</text>
<text x="159.2" y="123.5">3</text>
<text x="163.5" y="123.5">6</text>
<text x="163.5" y="120.9">7</text>
<text x="167.4" y="124.9">5</text>
<text x="167.4" y="122.4">6</text>
<text x="53" y="127.4">3</text>
<text x="53" y="130">4</text>
<text x="58.9" y="126">2</text>
<text x="58.9" y="128.6">3</text>
<text x="58.9" y="131.1">4</text>
<text x="64.6" y="126">14</text>
<text x="64.6" y="128.6">15</text>
<text x="64.6" y="131.1">16</text>
<text x="71.6" y="127.4">15</text>
<text x="71.6" y="130">16</text>
<text x="132.6" y="126">8</text>
<text x="136.9" y="126">1</text>
<text x="159.2" y="126">4</text>
<text x="163.5" y="126">5</text>
<text x="53" y="132.5">5</text>
<text x="53" y="135.1">6</text>
<text x="53" y="137.6">7</text>
<text x="58.9" y="133.6">5</text>
<text x="58.9" y="136.2">6</text>
<text x="64.6" y="133.6">17</text>
<text x="64.6" y="136.2">18</text>
<text x="71.6" y="132.5">17</text>
<text x="71.6" y="135.1">18</text>
<text x="71.6" y="137.6">19</text>
<text x="53" y="140.1">8</text>
<text x="53" y="142.7">9</text>
<text x="58.9" y="138.7">7</text>
<text x="58.9" y="141.3">8</text>
<text x="58.9" y="143.8">9</text>
<text x="64.6" y="138.7">19</text>
<text x="64.6" y="141.3">20</text>
<text x="64.6" y="143.8">21</text>
<text x="71.6" y="140.1">P$1</text>
<text x="71.6" y="142.7">21</text>
<text x="51.9" y="145.2">10</text>
<text x="52" y="147.8">11</text>
<text x="58.9" y="146.3">10</text>
<text x="58.9" y="148.9">11</text>
<text x="64.6" y="146.3">22</text>
<text x="64.6" y="148.9">23</text>
<text x="71.6" y="145.2">22</text>
<text x="71.6" y="147.8">P$2</text>
<text x="51.9" y="150.3">12</text>
<text x="58.9" y="151.4">12</text>
</g>
<g font-size="1.8" fill="#808080">
<text x="16.9" y="34.5">VDD/2.6B</text>
<text x="39.8" y="34.5">VDD/2.6B</text>
<text x="101" y="34.5">GND/2.6B</text>
<text x="101" y="37">MOSI/2.5A</text>
<text x="101" y="39.6">IO22</text>
<text x="15.1" y="44.6">WARN/2.6C</text>
<text x="21" y="47.2">IO35</text>
<text x="38" y="44.6">WARN/2.6C</text>
<text x="43.8" y="47.2">IO35</text>
<text x="101" y="47.2">IO21</text>
<text x="16.5" y="49.7">IRQ0/2.6B</text>
<text x="16.5" y="52.3">IRQ1/2.6B</text>
<text x="39.4" y="49.7">IRQ0/2.6B</text>
<text x="39.4" y="52.3">IRQ1/2.6B</text>
<text x="101" y="49.7">GND/2.6B</text>
<text x="101" y="52.3">MISO/2.5A</text>
<text x="271.2" y="49.7">VDD/2.6B</text>
<text x="21" y="54.8">IO25</text>
<text x="21" y="57.3">IO26</text>
<text x="21" y="59.9">IO27</text>
<text x="43.8" y="54.8">IO25</text>
<text x="43.8" y="57.3">IO26</text>
<text x="43.8" y="59.9">IO27</text>
<text x="101" y="54.8">SCLK/2.5B</text>
<text x="101" y="59.9">IO17</text>
<text x="101" y="57.3">CS/1.5B</text>
<text x="130.7" y="57.3">VA+</text>
<text x="21" y="65">IO12</text>
<text x="21" y="62.4">IO14</text>
<text x="43.8" y="65">IO12</text>
<text x="43.8" y="62.4">IO14</text>
<text x="101" y="62.4">IO16</text>
<text x="101" y="65">CS-2/2.5B</text>
<text x="16.7" y="67.5">GND/2.6B</text>
<text x="21" y="70">IO13</text>
<text x="39.6" y="67.5">GND/2.6B</text>
<text x="43.8" y="70">IO13</text>
<text x="101" y="67.5">IO0</text>
<text x="101" y="70">IO2</text>
<text x="101" y="72.6">IO15</text>
<text x="136.6" y="77.6">VA-</text>
<text x="52" y="98">VA+</text>
<text x="85.5" y="98">VA-</text>
<text x="183.5" y="101.8">VA2-</text>
<text x="102" y="104.3">VA-</text>
<text x="123.2" y="102.4" transform="rotate(-90 123.2 102.4)">VAN/1.4D</text>
<text x="183.1" y="104.3">VA2+</text>
<text x="152.4" y="113.5" transform="rotate(-90 152.4 113.5)">B</text>
<text x="101" y="114.5">VA2-</text>
<text x="136.9" y="115.1">1K</text>
<text x="158.2" y="115.1">R24</text>
<text x="112.5" y="120.8">VAN2/2.4D</text>
<text x="112.7" y="123.4">VAP2/2.4D</text>
<text x="152.4" y="120.2" transform="rotate(-90 152.4 120.2)">VDD/2.6</text>
<text x="100.5" y="129.7">VA2+</text>
<text x="136" y="129.1">R11</text>
<text x="158.2" y="129.1">20k</text>
<text x="101.5" y="139.9">VA+</text>
<text x="123.2" y="148.2" transform="rotate(-90 123.2 148.2)">VAP/1.4D</text>
</g>
<g font-size="1.4" fill="#808080">
<text x="41" y="125.8">IA+/1.8B</text>
<text x="79.3" y="123.2">IA--2/2.8A</text>
<text x="41.4" y="128.3">IA-/1.8A</text>
<text x="79.3" y="130.8">IB--2/2.8B</text>
<text x="79.3" y="128.3">IB+-2/2.8B</text>
<text x="41" y="133.4">IB+/1.8B</text>
<text x="41.4" y="135.9">IB-/1.8B</text>
<text x="79.3" y="133.4">IC--2/2.8C</text>
<text x="79.3" y="135.9">IC+-2/2.8C</text>
<text x="40.9" y="141">IC+/1.8C</text>
<text x="41.3" y="143.5">IC-/1.8C</text>
<text x="39.8" y="151.2">IA+-2/2.8A</text>
</g>
<g font-size="1.1" fill="#808080">
<text x="41.4" y="123.1">GND/2.6B</text>
<text x="79.2" y="125.7">GND/2.6B</text>
<text x="41.4" y="130.7">GND/2.6B</text>
<text x="41.4" y="138.4">GND/2.6B</text>
<text x="79.2" y="138.4">GND/2.6B</text>
<text x="41.4" y="146">GND/2.6B</text>
<text x="41.4" y="148.5">GND/2.6B</text>
</g>
</svg>
